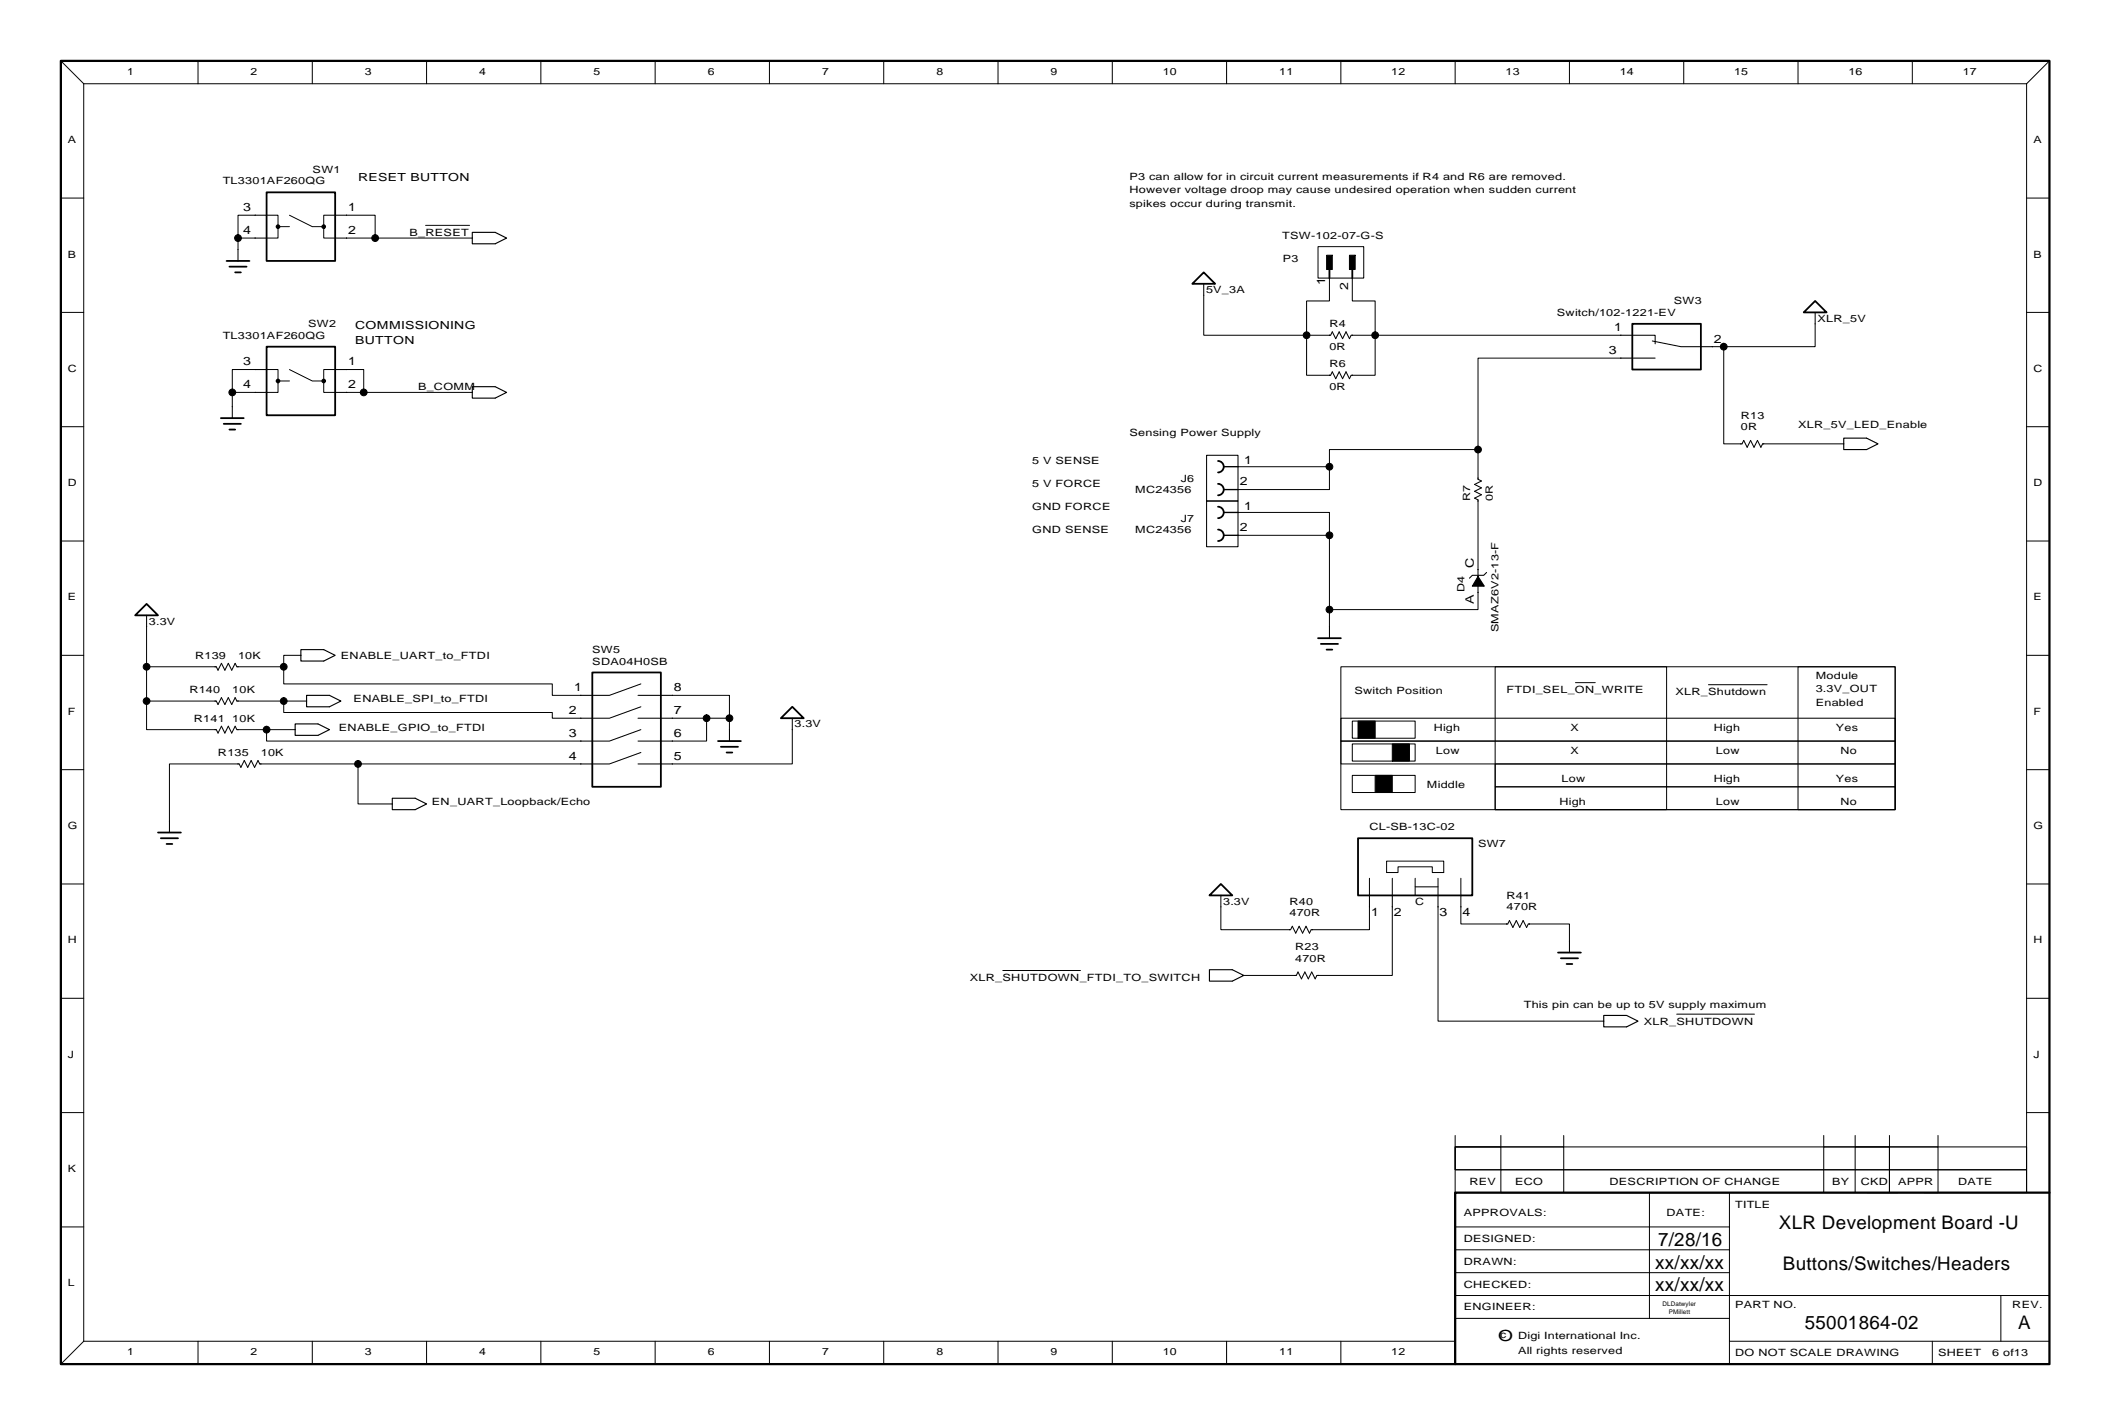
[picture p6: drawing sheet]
<svg xmlns="http://www.w3.org/2000/svg" width="469mm" height="317mm" viewBox="0 0 469 317" stroke-linecap="round" stroke-linejoin="round" font-family="sans-serif">
<g fill="none" stroke="#000" stroke-width=".22">
<path d="M13.5 13.5l5.1 5.1M18.6 18.6h431.8M18.6 18.6v279.4M44 13.5v5.1M69.4 13.5v5.1M94.8 13.5v5.1M120.2 13.5v5.1M145.6 13.5v5.1M171 13.5v5.1M196.4 13.5v5.1M221.8 13.5v5.1M247.2 13.5v5.1"/>
<path d="M272.6 13.5v5.1M298 13.5v5.1M323.4 13.5v5.1M348.8 13.5v5.1M374.2 13.5v5.1M399.6 13.5v5.1M425 13.5v5.1M450.4 18.6v246.4M455.5 13.5l-5.1 5.1M13.5 44h5.1M52.9 52.9v2.5M52.9 52.9h3.8"/>
<path d="M56.7 47.8h-3.8v5.1M59.2 47.8h2.6v5.1h-2.6M61.8 50.4h2.5M64.3 47.8l5.1 2.6h2.5M74.5 47.8h-2.6v5.1h2.6M77 52.9h28M77 47.8h6.4v5.1M94.6 50.1h9.8M292.9 54.8h10.2v7h-10.2zM450.4 44h5.1M13.5 69.4h5.1M267.5 65.6v8.9h22.9"/>
<path d="M290.4 74.5v8.9h5.1M290.4 74.5h5.1M295.5 61.8v5.1h-5.1v7.6M300.5 61.8v5.1h5.1v16.5h-5.1M300.5 74.5h59.7M360.2 79.6h-31.7v20.3M380.6 77h2.5M383.1 77v21.6h3.8M403.4 71.9v5.1h-20.3M450.4 69.4h5.1M13.5 94.8h5.1M51.6 87.2h5.1"/>
<path d="M56.7 82.1h-5.1v8.3M59.2 82.1h2.6v5.1h-2.6M61.8 84.6h2.5M64.3 82.1l5.1 2.5h2.5M74.5 82.1h-2.6v5.1h2.6M77 82.1h3.8v5.1h24.2M77 87.2h3.8M328.5 99.9h-33v3.8M328.5 99.9v6.3M392 98.6h17.8M450.4 94.8h5.1M275.1 113.9h20.4v5"/>
<path d="M275.1 103.7h20.4M275.1 118.9h20.4M295.5 103.7v5.1h-20.4M295.5 118.9v20.4M328.5 111.3v15.3M13.5 120.2h5.1M32.6 139.3v16.5M328.5 131.6v3.8h-33M450.4 120.2h5.1M13.5 145.6h5.1M32.6 155.8v6.3h15.2M32.6 148.1h15.2"/>
<path d="M32.6 155.8h15.2M52.9 148.1h10.2M52.9 155.8h15.2M63.1 155.8v2.5h59.6v1.3h6.4M63.1 148.1v3.9h59.6v2.5h6.4M66.9 145.6h-3.8v2.5M149.4 159.6h12.7M149.4 154.5h12.7v5.1M157 159.6v5.1h-7.6M162.1 159.6v2.5M298 148.1h123.2v31.8h-123.2zM298 159.6h123.2v5.1h-123.2z"/>
<path d="M332.3 148.1h38.1v31.8h-38.1zM350.1 151.7h4.4M379.7 152.1h13M399.6 148.1h21.6v31.8h-21.6zM450.4 145.6h5.1M13.5 171h5.1M52.9 169.7h-15.2v12.7M52.9 162.1h12.7M58 169.7h71.1M59.2 162.1v2.6h69.9M79.6 169.7v8.9h7.6M176.1 162.1v7.6h-26.7"/>
<path d="M298 164.7h123.2v5h-123.2zM300.5 172.3h14v3.8h-14zM300.5 160.2h14v3.8h-14zM300.5 165.3h14v3.8h-14zM332.3 169.7h88.9v5.1h-88.9zM332.3 174.8h88.9v5.1h-88.9zM450.4 171h5.1M13.5 196.4h5.1M304.4 195.1v3.8M308.2 191.3h12.7v2.6h-2.6v-1.3h-7.6v1.3h-2.5zM309.4 195.1v3.8M314.5 195.1v3.8"/>
<path d="M314.5 197h5.1M319.6 195.1v3.8M324.7 195.1v3.8M450.4 196.4h5.1M222.9 215.6h17.2M271.3 201.5v5.1h15.3M276.4 216.7h11.4M304.4 201.5v5.1h-12.7M309.4 201.5v15.2h-16.5M319.6 201.5v25.4h36.8M324.7 201.5v3.8h10.1M339.9 205.3h8.9v3.8"/>
<path d="M13.5 221.8h5.1M372.7 225.3h17.2M450.4 221.8h5.1M13.5 247.2h5.1M323.4 254.8h10.2v5.1h-10.2zM323.4 254.8h127v5.1h-127zM323.4 252.3v2.5M333.6 259.9h116.8v5.1h-116.8zM333.6 252.3v2.5M347.5 252.3v2.5M405.3 252.3v2.5M412.3 252.3v2.5"/>
<path d="M419.9 252.3v2.5M430.7 252.3v2.5M450.4 247.2h5.1M13.5 272.6h5.1M323.4 265h61v7.6h-61zM323.4 265v-10.2h24.1v10.2h-13.9M323.4 277.7h61M366.6 265v27.9M384.4 272.6v30.5M405.3 265v-10.2h14.6v10.2h-5.1M412.3 265v-10.2h7.6v10.2h1.9M419.9 265v-10.2h10.8v10.2h-3.2"/>
<path d="M18.6 298h304.8M18.6 298l-5.1 5.1M44 298v5.1M69.4 298v5.1M94.8 298v5.1M120.2 298v5.1M145.6 298v5.1M171 298v5.1M196.4 298v5.1M221.8 298v5.1M247.2 298v5.1M272.6 298v5.1"/>
<path d="M298 298v5.1M323.4 287.8h132.1M323.4 292.9h61M323.4 282.8h61M384.4 298h71.1M429.5 298v5.1M444.7 287.8v10.2"/>
<circle cx="52.9" cy="55.4" r=".01"/>
<circle cx="267.5" cy="65.6" r=".01"/>
<circle cx="403.4" cy="71.9" r=".01"/>
<circle cx="51.6" cy="90.4" r=".01"/>
<circle cx="32.6" cy="139.3" r=".01"/>
<circle cx="295.5" cy="139.3" r=".01"/>
<circle cx="162.1" cy="162.1" r=".01"/>
<circle cx="176.1" cy="162.1" r=".01"/>
<circle cx="37.7" cy="182.4" r=".01"/>
<circle cx="271.3" cy="201.5" r=".01"/>
<circle cx="348.8" cy="209.1" r=".01"/>
</g>
<g fill="#000" stroke="#000" stroke-width=".22">
<path d="M294.8 56.7h1.3v3.2h-1.3z" fill-rule="evenodd"/>
<path d="M299.9 56.7h1.3v3.2h-1.3z" fill-rule="evenodd"/>
<path d="M301.8 160.2h3.8v3.8h-3.8z" fill-rule="evenodd"/>
<path d="M305.6 172.3h3.8v3.8h-3.8z" fill-rule="evenodd"/>
<path d="M309.4 165.3h3.8v3.8h-3.8z" fill-rule="evenodd"/>
<circle cx="52.9" cy="52.9" r=".75"/>
<circle cx="56.7" cy="47.8" r=".01"/>
<circle cx="56.7" cy="52.9" r=".01"/>
<circle cx="77" cy="47.8" r=".01"/>
<circle cx="77" cy="52.9" r=".01"/>
<circle cx="83.4" cy="52.9" r=".75"/>
<circle cx="105" cy="52.9" r=".01"/>
<circle cx="290.4" cy="74.5" r=".75"/>
<circle cx="295.5" cy="61.8" r=".01"/>
<circle cx="295.5" cy="74.5" r=".01"/>
<circle cx="300.5" cy="74.5" r=".01"/>
<circle cx="300.5" cy="61.8" r=".01"/>
<circle cx="305.6" cy="74.5" r=".75"/>
<circle cx="360.2" cy="74.5" r=".01"/>
<circle cx="360.2" cy="79.6" r=".01"/>
<circle cx="380.6" cy="77" r=".01"/>
<circle cx="383.1" cy="77" r=".75"/>
<circle cx="51.6" cy="87.2" r=".75"/>
<circle cx="56.7" cy="82.1" r=".01"/>
<circle cx="56.7" cy="87.2" r=".01"/>
<circle cx="77" cy="82.1" r=".01"/>
<circle cx="77" cy="87.2" r=".01"/>
<circle cx="80.8" cy="87.2" r=".75"/>
<circle cx="105" cy="87.2" r=".01"/>
<circle cx="295.5" cy="83.4" r=".01"/>
<circle cx="300.5" cy="83.4" r=".01"/>
<circle cx="328.5" cy="99.9" r=".75"/>
<circle cx="386.9" cy="98.6" r=".01"/>
<circle cx="392" cy="98.6" r=".01"/>
<circle cx="409.8" cy="98.6" r=".01"/>
<circle cx="275.1" cy="118.9" r=".01"/>
<circle cx="275.1" cy="103.7" r=".01"/>
<circle cx="275.1" cy="108.8" r=".01"/>
<circle cx="275.1" cy="113.9" r=".01"/>
<circle cx="295.5" cy="118.9" r=".75"/>
<circle cx="295.5" cy="103.7" r=".75"/>
<circle cx="328.5" cy="111.3" r=".01"/>
<circle cx="328.5" cy="106.2" r=".01"/>
<circle cx="295.5" cy="135.4" r=".75"/>
<circle cx="328.5" cy="131.6" r=".01"/>
<circle cx="328.5" cy="126.6" r=".01"/>
<circle cx="32.6" cy="155.8" r=".75"/>
<circle cx="32.6" cy="148.1" r=".75"/>
<circle cx="47.8" cy="155.8" r=".01"/>
<circle cx="47.8" cy="148.1" r=".01"/>
<circle cx="52.9" cy="148.1" r=".01"/>
<circle cx="52.9" cy="155.8" r=".01"/>
<circle cx="63.1" cy="155.8" r=".75"/>
<circle cx="63.1" cy="148.1" r=".75"/>
<circle cx="66.9" cy="145.6" r=".01"/>
<circle cx="68.1" cy="155.8" r=".01"/>
<circle cx="129.1" cy="159.6" r=".01"/>
<circle cx="129.1" cy="154.5" r=".01"/>
<circle cx="149.4" cy="159.6" r=".01"/>
<circle cx="149.4" cy="154.5" r=".01"/>
<circle cx="157" cy="159.6" r=".75"/>
<circle cx="162.1" cy="159.6" r=".75"/>
<circle cx="47.8" cy="162.1" r=".01"/>
<circle cx="52.9" cy="169.7" r=".01"/>
<circle cx="52.9" cy="162.1" r=".01"/>
<circle cx="58" cy="169.7" r=".01"/>
<circle cx="59.2" cy="162.1" r=".75"/>
<circle cx="65.6" cy="162.1" r=".01"/>
<circle cx="79.6" cy="169.7" r=".75"/>
<circle cx="87.2" cy="178.6" r=".01"/>
<circle cx="129.1" cy="169.7" r=".01"/>
<circle cx="129.1" cy="164.7" r=".01"/>
<circle cx="149.4" cy="164.7" r=".01"/>
<circle cx="149.4" cy="169.7" r=".01"/>
<circle cx="276.4" cy="216.7" r=".01"/>
<circle cx="286.6" cy="206.6" r=".01"/>
<circle cx="287.8" cy="216.7" r=".01"/>
<circle cx="291.7" cy="206.6" r=".01"/>
<circle cx="292.9" cy="216.7" r=".01"/>
<circle cx="304.4" cy="201.5" r=".01"/>
<circle cx="309.4" cy="201.5" r=".01"/>
<circle cx="319.6" cy="201.5" r=".01"/>
<circle cx="324.7" cy="201.5" r=".01"/>
<circle cx="334.8" cy="205.3" r=".01"/>
<circle cx="339.9" cy="205.3" r=".01"/>
<circle cx="356.4" cy="226.9" r=".01"/>
</g>
<path d="M13.5 13.5h442v289.6h-442zM455.5 265h-132.1v38.1" fill="none" stroke="#000" stroke-width=".5"/>
<path d="M105 51.6h5l2.6 1.3-2.6 1.3h-5zM105 85.9h5l2.6 1.3-2.6 1.3h-5zM409.8 97.3h5l2.6 1.3-2.6 1.3h-5zM66.9 144.3h5l2.6 1.3-2.6 1.3h-5zM68.1 154.5h5.1l2.6 1.3-2.6 1.2h-5.1zM65.6 160.8h5.1l2.5 1.3-2.5 1.3h-5.1zM87.2 177.4h5.1l2.5 1.2-2.5 1.3h-5.1zM268.8 215.5h5.1l2.5 1.2-2.5 1.3h-5.1zM356.4 225.6h5.1l2.5 1.3-2.5 1.3h-5.1z" fill="none" stroke="#000" stroke-width=".25"/>
<g fill="none" stroke="#000" stroke-width=".4">
<path d="M50.4 58h5M51 59.2h3.8M59.2 42.7h15.3v15.3h-15.3zM295.5 58.6v3.2M300.5 58.6v3.2M52.3 60.5h1.2M59.2 77h15.3v15.3h-15.3zM267.5 60.5l2.6 2.6h-5.1zM362.8 71.9h15.2v10.2h-15.2zM403.4 66.9l2.6 2.5h-5.1zM49.1 92.9h5.1M49.7 94.2h3.8"/>
<path d="M51 95.4h1.3M270.7 107.5a1.27 1.27 0 0 1 1.3 1.3 1.27 1.27 0 0 1-1.3 1.2M270.7 102.4a1.27 1.27 0 0 1 1.3 1.3 1.27 1.27 0 0 1-1.3 1.3M270.7 117.7a1.27 1.27 0 0 1 1.3 1.2 1.27 1.27 0 0 1-1.3 1.3M270.7 112.6a1.27 1.27 0 0 1 1.3 1.3 1.27 1.27 0 0 1-1.3 1.2M32.6 134.2l2.5 2.5h-5.1zM131.6 149.4h15.3v25.4h-15.3zM176.1 157l2.5 2.6h-5.1zM292.9 141.8h5.1M293.6 143.1h3.8M294.8 144.3h1.3M159.6 164.7h5.1"/>
<path d="M160.2 165.9h3.8M161.5 167.2h1.3M35.1 185h5.1M35.8 186.2h3.8M37 187.5h1.3M271.3 196.4l2.6 2.5h-5.1zM301.8 186.2h25.4v12.7h-25.4zM346.3 211.6h5M346.9 212.9h3.8M348.2 214.2h1.2"/>
</g>
<g fill="none" stroke="#000" stroke-width=".23">
<path d="M52.9 55.4v2.6M56.7 47.8h2.5M56.7 52.9h2.5M74.5 47.8h2.5M74.5 52.9h2.5M267.5 63.1v2.5M295.5 74.5h.2l.4-.8 .8 1.6 .7-1.6 .8 1.6 .8-1.6 .7 1.6 .4-.8h.2M360.2 74.5h7.7v1.9M360.2 79.6h7.7M367.2 75.8l6.4 1.2h7M403.4 69.4v2.5M51.6 90.4v2.5"/>
<path d="M56.7 82.1h2.5M56.7 87.2h2.5M74.5 82.1h2.5M74.5 87.2h2.5M295.5 83.4h.2l.4-.8 .8 1.5 .7-1.5 .8 1.5 .8-1.5 .7 1.5 .4-.7h.2M386.9 98.6h.3l.3-.7 .8 1.5 .8-1.5 .7 1.5 .8-1.5 .8 1.5 .3-.8h.3M268.2 101.2h6.9v10.1h-6.9zM268.2 111.3h6.9v10.2h-6.9zM328.5 106.2v.3l.8 .4-1.6 .7 1.6 .8-1.6 .8 1.6 .7-1.6 .8 .8 .4v.2M32.6 136.7v2.6M295.5 139.3v2.5M328.5 126.6v1.5"/>
<path d="M328.5 130v1.6M330.4 127.2l-.6 .6h-2.6l-.6 .7M47.8 155.8h.3l.4 .7 .7-1.5 .8 1.5 .7-1.5 .8 1.5 .8-1.5 .3 .8h.3M47.8 148.1h.3l.4 .8 .7-1.5 .8 1.5 .7-1.5 .8 1.5 .8-1.5 .3 .7h.3M141.8 159.6h7.6M141.8 154.5h7.6M142.4 157l-7 2.6h-6.3M142.4 152l-7 2.5h-6.3M176.1 159.6v2.5M47.8 162.1h.3l.4 .8 .7-1.5 .8 1.5 .7-1.5 .8 1.5 .8-1.5 .3 .7h.3M52.9 169.7h.3l.3 .8 .8-1.5 .8 1.5 .7-1.5 .8 1.5 .7-1.5 .4 .7h.3M141.8 169.7h7.6"/>
<path d="M141.8 164.7h7.6M142.4 167.2l-7 2.5h-6.3M142.4 162.1l-7 2.6h-6.3M162.1 162.1v2.6M37.7 182.4v2.6M271.3 198.9v2.6M304.4 198.9v2.6M309.4 198.9v2.6M319.6 198.9v2.6M324.7 198.9v2.6M286.6 206.6h.2l.4-.8 .8 1.5 .7-1.5 .8 1.5 .8-1.5 .7 1.5 .4-.7h.3M287.8 216.7h.3l.4-.7 .7 1.5 .8-1.5 .8 1.5 .7-1.5 .8 1.5 .4-.8h.2"/>
<path d="M334.8 205.3h.3l.4-.8 .7 1.6 .8-1.6 .8 1.6 .7-1.6 .8 1.6 .4-.8h.2M348.8 209.1v2.5"/>
</g>
<path d="M272 108.8h3.1M272 103.7h3.1M272 118.9h3.1M272 113.9h3.1" fill="none" stroke="#000" stroke-width=".3"/>
<path d="M328.5 128.1l1.4 2.1h-2.7z" fill="#000" stroke="#000" stroke-width=".23"/>
<g fill="#000" stroke="#000" stroke-width=".4">
<circle cx="61.8" cy="50.4" r=".32"/>
<circle cx="71.9" cy="50.4" r=".32"/>
<circle cx="61.8" cy="84.6" r=".32"/>
<circle cx="71.9" cy="84.6" r=".32"/>
</g>
<g font-size="4.2">
<text x="395.3" y="273.1">XLR Development Board -U</text>
<text x="367.9" y="281.9">xx/xx/xx</text>
<text x="368.5" y="276.8">7/28/16</text>
<text x="367.9" y="286.9">xx/xx/xx</text>
<text x="396.2" y="282.1">Buttons/Switches/Headers</text>
<text x="401.1" y="295.3">55001864-02</text>
<text x="448.5" y="295.2">A</text>
</g>
<text font-size="3.4" x="332.9" y="297.9">O</text>
<g font-size="2.6">
<text x="54.1" y="46.9">3</text>
<text x="77.4" y="46.9">1</text>
<text x="54.1" y="52">4</text>
<text x="77.4" y="52">2</text>
<text x="294.5" y="63.3" transform="rotate(-90 294.5 63.3)">1</text>
<text x="299.6" y="64.4" transform="rotate(-90 299.6 64.4)">2</text>
<text x="358.7" y="73.6">1</text>
<text x="380.9" y="76.1">2</text>
<text x="54.1" y="81.2">3</text>
<text x="77.4" y="81.2">1</text>
<text x="357.6" y="78.6">3</text>
<text x="54.1" y="86.3">4</text>
<text x="77.4" y="86.3">2</text>
<text x="275.5" y="107.9">2</text>
<text x="276.5" y="103.1">1</text>
<text x="276.5" y="113.3">1</text>
<text x="275.5" y="118">2</text>
<text x="327.6" y="126.2" transform="rotate(-90 327.6 126.2)">C</text>
<text x="327.6" y="134.3" transform="rotate(-90 327.6 134.3)">A</text>
<text x="127.6" y="153.6">1</text>
<text x="149.8" y="153.6">8</text>
<text x="126.5" y="158.7">2</text>
<text x="149.8" y="158.7">7</text>
<text x="126.5" y="163.7">3</text>
<text x="149.8" y="163.7">6</text>
<text x="126.5" y="168.8">4</text>
<text x="149.8" y="168.8">5</text>
<text x="304.7" y="203.6">1</text>
<text x="309.8" y="203.6">2</text>
<text x="320" y="203.6">3</text>
<text x="325" y="203.6">4</text>
</g>
<g font-size="2.5">
<text x="79.6" y="40.3">RESET BUTTON</text>
<text x="78.9" y="73.2">COMMISSIONING</text>
<text x="78.9" y="76.4">BUTTON</text>
</g>
<g font-size="2.2">
<text x="28.3" y="16.6">1</text>
<text x="55.7" y="16.6">2</text>
<text x="81.1" y="16.6">3</text>
<text x="106.5" y="16.6">4</text>
<text x="131.9" y="16.6">5</text>
<text x="157.3" y="16.6">6</text>
<text x="182.7" y="16.6">7</text>
<text x="208.1" y="16.6">8</text>
<text x="233.5" y="16.6">9</text>
<text x="258.4" y="16.6">10</text>
<text x="284.3" y="16.6">11</text>
<text x="309.2" y="16.6">12</text>
<text x="334.6" y="16.6">13</text>
<text x="360" y="16.6">14</text>
<text x="385.4" y="16.6">15</text>
<text x="410.8" y="16.6">16</text>
<text x="436.2" y="16.6">17</text>
<text x="15.1" y="31.8">A</text>
<text x="451.9" y="31.8">A</text>
<text x="49.5" y="41">TL3301AF260QG</text>
<text x="69.5" y="38.4">SW1</text>
<text x="251" y="40.1">P3 can allow for in circuit current measurements if R4 and R6 are removed.</text>
<text x="251" y="43">However voltage droop may cause undesired operation when sudden current</text>
<text x="251" y="45.9">spikes occur during transmit.</text>
<text x="91" y="52.4">B_RESET</text>
<text x="285" y="53.1">TSW-102-07-G-S</text>
<text x="15.1" y="57.2">B</text>
<text x="285.1" y="58.2">P3</text>
<text x="451.9" y="57.2">B</text>
<text x="268" y="65.1">5V_3A</text>
<text x="346" y="70.2">Switch/102-1221-EV</text>
<text x="372" y="67.6">SW3</text>
<text x="403.9" y="71.5">XLR_5V</text>
<text x="49.5" y="75.3">TL3301AF260QG</text>
<text x="68.5" y="72.7">SW2</text>
<text x="295.5" y="72.7">R4</text>
<text x="295.5" y="77.8">0R</text>
<text x="15.1" y="82.6">C</text>
<text x="295.5" y="81.6">R6</text>
<text x="451.9" y="82.6">C</text>
<text x="92.9" y="86.7">B_COMM</text>
<text x="295.5" y="86.7">0R</text>
<text x="386.9" y="93">R13</text>
<text x="386.9" y="95.6">0R</text>
<text x="399.6" y="95">XLR_5V_LED_Enable</text>
<text x="251" y="96.9">Sensing Power Supply</text>
<text x="229.4" y="103.2">5 V SENSE</text>
<text x="262.4" y="107">J6</text>
<text x="15.1" y="108">D</text>
<text x="229.4" y="113.4">GND FORCE</text>
<text x="229.4" y="108.3">5 V FORCE</text>
<text x="252.3" y="109.6">MC24356</text>
<text x="326.7" y="111.3" transform="rotate(-90 326.7 111.3)">R7</text>
<text x="331.8" y="111.3" transform="rotate(-90 331.8 111.3)">0R</text>
<text x="451.9" y="108">D</text>
<text x="229.4" y="118.4">GND SENSE</text>
<text x="252.3" y="118.4">MC24356</text>
<text x="262.4" y="115.9">J7</text>
<text x="325.5" y="131.6" transform="rotate(-90 325.5 131.6)">D4</text>
<text x="15.1" y="133.4">E</text>
<text x="451.9" y="133.4">E</text>
<text x="33.1" y="138.8">3.3V</text>
<text x="333.1" y="140.5" transform="rotate(-90 333.1 140.5)">SMAZ6V2-13-F</text>
<text x="43.4" y="146.4">R139</text>
<text x="52.9" y="146.4">10K</text>
<text x="75.8" y="146.4">ENABLE_UART_to_FTDI</text>
<text x="131.6" y="145.1">SW5</text>
<text x="131.6" y="147.7">SDA04H0SB</text>
<text x="42.1" y="154">R140</text>
<text x="51.6" y="154">10K</text>
<text x="301" y="154.1">Switch Position</text>
<text x="334.8" y="154">FTDI_SEL_ON_WRITE</text>
<text x="372.4" y="154.5">XLR_Shutdown</text>
<text x="403.5" y="150.9">Module</text>
<text x="403.5" y="153.9">3.3V_OUT</text>
<text x="15.1" y="158.8">F</text>
<text x="43.1" y="160.4">R141</text>
<text x="51.6" y="160.4">10K</text>
<text x="78.6" y="156">ENABLE_SPI_to_FTDI</text>
<text x="176.6" y="161.6">3.3V</text>
<text x="403.5" y="156.8">Enabled</text>
<text x="451.9" y="158.8">F</text>
<text x="48.4" y="168">R135</text>
<text x="58" y="168">10K</text>
<text x="75.3" y="162.4">ENABLE_GPIO_to_FTDI</text>
<text x="318.6" y="162.4">High</text>
<text x="319.1" y="167.4">Low</text>
<text x="349.1" y="162.4">X</text>
<text x="349.1" y="167.4">X</text>
<text x="380.9" y="162.4">High</text>
<text x="381.4" y="167.4">Low</text>
<text x="408" y="162.4">Yes</text>
<text x="409" y="167.4">No</text>
<text x="347.1" y="173.8">Low</text>
<text x="380.9" y="173.8">High</text>
<text x="408" y="173.8">Yes</text>
<text x="96" y="178.9">EN_UART_Loopback/Echo</text>
<text x="317.1" y="175.1">Middle</text>
<text x="346.6" y="178.9">High</text>
<text x="381.4" y="178.9">Low</text>
<text x="409" y="178.9">No</text>
<text x="15.1" y="184.2">G</text>
<text x="304.4" y="184.5">CL-SB-13C-02</text>
<text x="451.9" y="184.2">G</text>
<text x="328.5" y="188.3">SW7</text>
<text x="271.8" y="201">3.3V</text>
<text x="286.6" y="201">R40</text>
<text x="286.6" y="203.5">470R</text>
<text x="314.5" y="201">C</text>
<text x="334.8" y="199.7">R41</text>
<text x="334.8" y="202.3">470R</text>
<text x="15.1" y="209.6">H</text>
<text x="451.9" y="209.6">H</text>
<text x="287.8" y="211.2">R23</text>
<text x="287.8" y="213.7">470R</text>
<text x="215.5" y="218">XLR_SHUTDOWN_FTDI_TO_SWITCH</text>
<text x="338.6" y="223.9">This pin can be up to 5V supply maximum</text>
<text x="365.3" y="227.7">XLR_SHUTDOWN</text>
<text x="15.1" y="235">J</text>
<text x="451.9" y="235">J</text>
<text x="15.1" y="260.4">K</text>
<text x="326.6" y="263.2">REV</text>
<text x="336.7" y="263.2">ECO</text>
<text x="357.7" y="263.2">DESCRIPTION OF CHANGE</text>
<text x="407.2" y="263.2">BY</text>
<text x="413.6" y="263.2">CKD</text>
<text x="421.8" y="263.2">APPR</text>
<text x="435.2" y="263.2">DATE</text>
<text x="385.6" y="268.3">TITLE</text>
<text x="325.3" y="270.2">APPROVALS:</text>
<text x="325.3" y="275.9">DESIGNED:</text>
<text x="370.4" y="270.2">DATE:</text>
<text x="325.3" y="281">DRAWN:</text>
<text x="15.1" y="285.8">L</text>
<text x="325.3" y="286.1">CHECKED:</text>
<text x="325.3" y="291.2">ENGINEER:</text>
<text x="385.6" y="290.5">PART NO.</text>
<text x="447.2" y="290.5">REV.</text>
<text x="333.4" y="297.2">c</text>
<text x="337.4" y="297.6">Digi International Inc.</text>
<text x="28.3" y="301.1">1</text>
<text x="55.7" y="301.1">2</text>
<text x="81.1" y="301.1">3</text>
<text x="106.5" y="301.1">4</text>
<text x="131.9" y="301.1">5</text>
<text x="157.3" y="301.1">6</text>
<text x="182.7" y="301.1">7</text>
<text x="208.1" y="301.1">8</text>
<text x="233.5" y="301.1">9</text>
<text x="258.4" y="301.1">10</text>
<text x="284.3" y="301.1">11</text>
<text x="309.2" y="301.1">12</text>
<text x="337.4" y="300.8">All rights reserved</text>
<text x="385.6" y="301.3">DO NOT SCALE DRAWING</text>
<text x="430.7" y="301.3">SHEET</text>
<text x="442.8" y="301.3">6 of13</text>
</g>
<g font-size="1.4">
<text x="369.5" y="290.1">DLDatwyler</text>
<text x="370.9" y="291.9">PMillett</text>
</g>
</svg>
